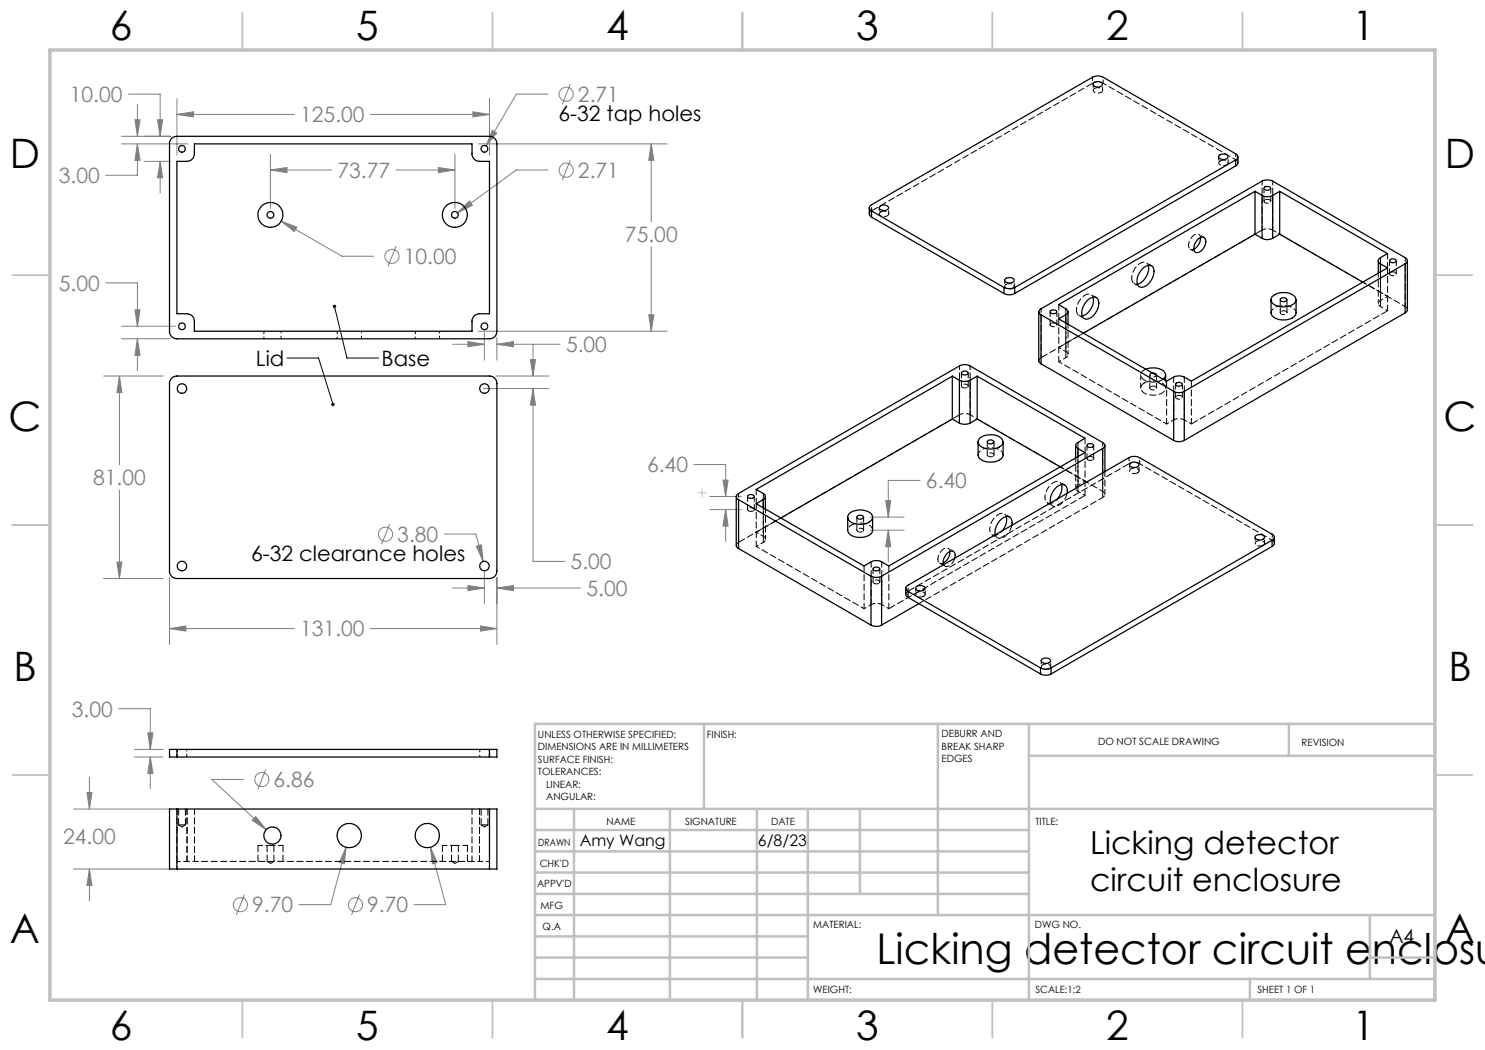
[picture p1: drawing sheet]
<svg xmlns="http://www.w3.org/2000/svg" width="297mm" height="210mm" viewBox="0 0 297 210" stroke-linecap="round" stroke-linejoin="round" font-family="sans-serif">
<g fill="none" stroke="#808080" stroke-width=".2">
<path d="M25.7 18.8h6.3v8.5M35.4 19.7v11.3M97.9 19.7v11.3M109.6 18.8h-6.3l-6.1 10.4M114.1 16.8l-1.7 4.1M24.3 28.8h13.3M24.3 27.3h9.8M27 23.9h1l-.5 3.4zM27.5 28.8l.5 3.3h-1zM27.5 20.9v6.4M27.5 28.8v6.3h-6.4M28.9 32.3h5.2"/>
<path d="M31.5 23.9h1l-.5 3.4zM32 32.3l.5 3.3h-1zM32 32.3v6.3M35.4 22.9l3.3-.5v1zM35.4 22.9h23.4M54.1 34l3.3-.5v1zM54.1 34h12.2M54.1 30.8v10.9M74.1 22.9h23.8M79.2 34h11.8M87.7 33.5l3.3 .5-3.3 .5zM91 30.8v10.9"/>
<path d="M94.6 22.4l3.3 .5-3.3 .5zM95.7 28.8h37.7M98.5 26.1l.8 .5-2.1 2.6zM109.6 34h-6.3l-11.8 8.6M114.1 32l-1.7 4M130.2 28.8l.6 3.3h-1zM130.2 28.8v15.5M21.1 56.6h6.4v8.7M56.2 44.2l3.2 1.2-.6 .9zM56.2 44.2l12.2 7.1h6.4M79.2 49.2l-1.6 4.1M93.9 40.2l.6 .9-3 1.5z"/>
<path d="M130.2 49.4v16.8M20.7 75.2h11.9M23.9 75.2l.5 3.3h-1zM23.9 75.2v17.7M24.3 65.3h10.8M24.3 67.8h9.8M27 62h1l-.5 3.3zM27.5 67.8l.5 3.3h-1zM27.5 67.8v6.3M90.5 68.9h6.4M93.6 68.3l3.3 .6-3.3 .4zM95.7 66.2h37.7"/>
<path d="M96.7 77.7h13.1M96.9 66.5v5.5M99.2 75.2h10.6M99.4 68.9l3.3-.6v1zM99.4 67.5v4.5M99.4 68.9h12.6M106.1 71.9h1l-.5 3.3zM106.6 77.7l.5 3.3h-1zM106.6 77.7v34.6h6.4M106.6 68.9v6.3M129.8 63h1l-.6 3.2zM23.9 98v17.7"/>
<path d="M138.8 92.9h6.3v6.4M142 99.3h6.2M144.6 96h1l-.5 3.3zM184 96.1h-6.3v7.3M20.7 115.7h11.9M23.4 112.4h1l-.5 3.3zM33.9 115.5v13.4M77.9 104.8l-1.6 4.1M88.8 106.8h6.4l1.4 5.5M90.5 117.6h6.4M93.6 117.1l3.3 .5-3.3 .5zM95.3 109.2l1-.2 .3 3.3z"/>
<path d="M96.9 114.5v6.3M99.4 117.6l3.3-.5v1zM99.4 115.5v13.4M99.4 117.6h16.7M142 101.9h6.2M145.1 101.9v6.4M145.1 101.9l.5 3.3h-1zM174 106h6.8M174 103.4h6.8M177.1 100.1h1.1l-.5 3.3zM177.7 106l.5 3.4h-1.1zM177.7 106v6.4"/>
<path d="M33.9 125.7l3.3-.5v1zM33.9 125.7h24.9M74.1 125.7h25.3M96.1 125.2l3.3 .5-3.3 .5zM17.4 158.5h1l-.5 3.3zM17.9 155.5v6.3M23.7 141.7h6.4v8.2M26.9 151.4h5.7M26.9 149.9h5.7M29.6 146.6h1l-.5 3.3zM30.1 151.4l.5 3.3h-1zM30.1 151.4v6.4"/>
<path d="M48.7 155.9h-6.3l10.8 10M53.2 153.9l-1.6 4M14.7 161.8h19.4M14.7 173.8h19.4M17.9 173.8l.5 3.3h-1zM17.9 173.8v6.4M48.9 178.9l-1.6 4.1M51.2 163.3l2 2.6-2.8-1.8zM69.2 169.5l-.3 3.3-1-.3zM69.2 169.5l-3.1 11.4h-6.3M71.9 178.9l-1.6 4.1M86.1 169.5l1.4 3-1 .3z"/>
<path d="M86.1 169.5l3 11.4h-6.3"/>
<circle cx="113.2" cy="18.8" r="1.41"/>
<circle cx="113.2" cy="34.1" r="1.41"/>
<circle cx="78.4" cy="51.3" r="1.41"/>
<circle cx="77.1" cy="106.8" r="1.42"/>
<circle cx="52.4" cy="155.9" r="1.4"/>
<circle cx="48.1" cy="180.9" r="1.41"/>
<circle cx="71.1" cy="180.9" r="1.4"/>
</g>
<path d="M57.4 71.6h6.3l2.9 9.3M66.9 61.3l2.5 10.3h6.3" fill="none" stroke="#000" stroke-width=".2"/>
<path d="M139.6 98.6h1.6M140.4 99.4v-1.7" fill="none" stroke="#c0c0c0" stroke-width=".2" stroke-dasharray="15.2 1.3 1.3 1.3"/>
<g fill="none" stroke="#c0c0c0" stroke-width=".35">
<path d="M48.5 2.5v7.5M98.5 2.5v7.5M148.5 2.5v7.5M198.5 2.5v7.5M248.5 2.5v7.5M2.5 55h7.5M287 55h7.5M2.5 105h7.5M287 105h7.5M2.5 155h7.5M287 155h7.5M48.5 200v7.5"/>
<path d="M98.5 200v7.5M148.5 200v7.5M198.5 200v7.5M248.5 200v7.5"/>
</g>
<g fill="none" stroke="#c0c0c0" stroke-width=".5">
<path d="M140.8 144.8v17M187.6 144.8v38.2M205.8 144.8v55.2M205.8 151.2h81.2M257.8 144.8v6.4M287 144.8h-180v55.2M107 161.8h180M107 178.8h98.8M107 174.5h98.8M107 170.3h98.8M107 166h98.8M114.8 161.8v38.2"/>
<path d="M134 161.8v38.2M151.4 161.8v38.2M161.6 161.8v38.2M172 161.8v17M107 195.8h180M107 191.5h54.6M107 187.3h54.6M107 183h180M250 195.8v4.2M274 191.5h13M274 183v12.8"/>
</g>
<path d="M10 10h277v190h-277z" fill="none" stroke="#c0c0c0" stroke-width=".7"/>
<path d="M66.3 80.7a.34 .34 0 0 0 0 .4 .34 .34 0 0 0 .4 .1l-.1-.3 .1 .3a.34 .34 0 0 0 .2-.5 .34 .34 0 0 0-.6 0zM66.6 61a.33 .33 0 0 0 .1 .6 .33 .33 0 0 0 .5-.2 .33 .33 0 0 0-.4-.4l.1 .3-.1-.3z" fill="#000"/>
<path d="M30.1 151.4l.5 3.3h-1zM29.6 146.6h1l-.5 3.3zM69.2 169.5l-1.3 3 1 .3zM86.1 169.5l.4 3.3 1-.3zM51.2 163.3l-.8 .8 2.8 1.8zM17.4 158.5h1l-.5 3.3zM17.9 173.8l.5 3.3h-1zM35.4 22.9l3.3-.5v1zM94.6 22.4l3.3 .5-3.3 .5zM33.9 125.7l3.3-.5v1zM96.1 125.2l3.3 .5-3.3 .5zM93.6 68.3l3.3 .6-3.3 .4zM99.4 68.9l3.3-.6v1zM95.3 109.2l1.3 3.1-.3-3.3zM93.6 117.1l3.3 .5-3.3 .5zM99.4 117.6l3.3-.5v1zM106.6 77.7l.5 3.3h-1zM106.1 71.9h1l-.5 3.3zM27 62h1l-.5 3.3zM27.5 67.8l.5 3.3h-1zM98.5 26.1l-1.3 3.1 2.1-2.6zM93.9 40.2l-2.4 2.4 3-1.5zM23.9 75.2l.5 3.3h-1zM23.4 112.4h1l-.5 3.3zM56.2 44.2l2.6 2.1 .6-.9zM54.1 34l3.3-.5v1zM87.7 33.5l3.3 .5-3.3 .5zM27.5 28.8l.5 3.3h-1zM27 23.9h1l-.5 3.4zM31.5 23.9h1l-.5 3.4zM32 32.3l.5 3.3h-1zM130.2 28.8l.6 3.3h-1zM129.8 63h1l-.6 3.2zM177.7 106l.5 3.4h-1.1zM177.1 100.1h1.1l-.5 3.3zM144.6 96h1l-.5 3.3zM145.1 101.9l.5 3.3h-1z" fill="#808080"/>
<g fill="none" stroke="#000" stroke-width=".25">
<path d="M218.7 16.6l.4-.2 .7-.1a.56 .56 0 0 1 .6 .8 1.14 1.14 0 0 1-1.8-.3zM34.3 27.7l.5-.3 .6-.1h62.5a1.45 1.45 0 0 1 1.5 1.5v37.4a1.45 1.45 0 0 1-1.5 1.6h-62.5a1.45 1.45 0 0 1-1.5-1.6v-37.7zM35.4 32.3h2a1.51 1.51 0 0 0 1.5-1.5v-2h55.5v2a1.51 1.51 0 0 0 1.5 1.5h2v30.5h-2a1.51 1.51 0 0 0-1.5 1.5v1.9h-55.5v-1.9a1.51 1.51 0 0 0-1.5-1.5h-2zM243.8 31.1a1.09 1.09 0 0 1 1.8 .3 1.1 1.1 0 0 1-1.9-.1zM247.1 32a.64 .64 0 0 0 .5-.6 .64 .64 0 0 0-.5-.6l-26.5-15.4a2.39 2.39 0 0 0-2.1 0l-44.2 25.5a.64 .64 0 0 0-.5 .7 .64 .64 0 0 0 .5 .6M247.1 32l-44.1 25.5M247.1 32v1.2M247.1 33.2l-44.1 25.5M247.6 31.4l-.1 1.4-.4 .4M251 38.3l-39.3 22.6 1.4 .9a.62 .62 0 0 1 .5 .6 .62 .62 0 0 1-.5 .6M251 38.3l1.4 .8M251 38.3v8.5"/>
<path d="M252.4 39.1a2.13 2.13 0 0 0 2.1 0M252.4 39.1v8.6M252.8 37.5l.7-.2 .4 .1 .2 .3a.77 .77 0 0 1-1.3 0zM254.5 39.1v8.6M255.9 38.3l21.6 12.4-1.4 .8a.66 .66 0 0 0-.4 .6 .66 .66 0 0 0 .4 .7M255.9 38.3l-1.4 .8M255.9 38.3v8.5M173.8 41.5l.1 1.5 .4 .4M174.3 42.2l26.5 15.3M174.3 42.2v1.2M174.3 43.4l26.5 15.3M175.9 41.3a1.09 1.09 0 0 1 1.8 .3 1.11 1.11 0 0 1-1.9-.1z"/>
<path d="M200.8 58.7a2.19 2.19 0 0 0 2.2 0M200.8 57.5a2.47 2.47 0 0 0 2.2 0M200.8 57.5v1.2M201 55.8l.8-.3a.66 .66 0 0 1 .7 .1 .66 .66 0 0 1 .2 .7 1.14 1.14 0 0 1-1.8-.3zM203 57.5v1.2M218.6 59.4a3.4 3.4 0 0 1-2.2 3.8M228.5 53.8a1.36 1.36 0 0 1 2.1-.3 3.3 3.3 0 0 1-2.1 4 1.05 1.05 0 0 1-1.1-1.5l.2-.9zM229.7 53a3.4 3.4 0 0 1-2.2 3.8M239.6 47.8a.86 .86 0 0 1 1.2-.3 .86 .86 0 0 1 .3 1.2 1.91 1.91 0 0 1-2 1.8 1.95 1.95 0 0 1 .5-2.7zM240.1 47.5a2.67 2.67 0 0 1-1.3 2.3M251 46.8l-34.3 19.8M251 46.8l1.4 .9"/>
<path d="M252.4 47.7a2.13 2.13 0 0 0 2.1 0M254.2 60v2.6a2.33 2.33 0 0 0 2.8 1.4l.6-.1a1.78 1.78 0 0 0 1.6-1.3v-2.6M254.6 59.2a3.6 3.6 0 0 1 4.4 .2 1.14 1.14 0 0 1-.7 1.7 3.4 3.4 0 0 1-4-.7 .89 .89 0 0 1 .3-1.2zM255.9 46.8l-1.4 .9M255.9 46.8l16.7 9.6M256.1 59.8a.68 .68 0 0 1 .7-.3 .68 .68 0 0 1 .5 .6 .68 .68 0 0 1-.7 .3 .68 .68 0 0 1-.5-.6zM275.7 52.2v2.5M276.1 52.8l1.4 .8-39.2 22.6-1.4-.8a2.39 2.39 0 0 0-2.2 0l-1.4 .8-21.6-12.4 1.4-.8M276.1 52.8v1.6M278 52a.68 .68 0 0 1 .7-.3 .68 .68 0 0 1 .5 .6l-.4 .2h-.5l-.3-.2zM281 52.8a.64 .64 0 0 0 .5-.7 .64 .64 0 0 0-.5-.6l-26.5-15.3a2.39 2.39 0 0 0-2.1 0l-44.2 25.6a.62 .62 0 0 0-.4 .6 .62 .62 0 0 0 .4 .6M281 52.8l-44.1 25.5"/>
<path d="M281 52.8v9.8M281.5 52.2v9.7l-.1 .4-.4 .3M34.5 75.5l.9-.3h62.5a1.51 1.51 0 0 1 1.5 1.5v37.5a1.45 1.45 0 0 1-1.5 1.5h-62.5a1.45 1.45 0 0 1-1.5-1.5v-37.8zM190.5 75.2l-39.3 22.7 1.4 .8a.66 .66 0 0 1 .5 .6 .66 .66 0 0 1-.5 .6M190.5 75.2l1.4 .9M190.5 75.2v8.6M191.9 76.1a2.47 2.47 0 0 0 2.1 0M191.9 76.1v8.5M192.5 74.3l.4-.1a.61 .61 0 0 1 .7 .4 .8 .8 0 0 1-1.3 0zM194 76.1v8.5M195.4 75.2l21.6 12.5-1.4 .8a.62 .62 0 0 0-.5 .6 .62 .62 0 0 0 .5 .6M195.4 75.2l-1.4 .9"/>
<path d="M195.4 75.2v8.6M207.8 62.4v9.8l.4 .6M208.2 63l26.5 15.3M208.2 63v9.8M208.2 72.8l26.5 15.3M210 62.2l.7-.2a.48 .48 0 0 1 .6 .5l-.6 .3a.48 .48 0 0 1-.7-.6zM213.1 63v1.6M213.6 62.4v2.5M217.4 60.1l.4-.3a1.12 1.12 0 0 1 1.8 .1 3.3 3.3 0 0 1-2.2 3.9 1.08 1.08 0 0 1-1-1.4 3.6 3.6 0 0 1 1-2.3zM229.2 73.8a3.7 3.7 0 0 1 3.7 .6 .95 .95 0 0 1-.2 1.4M230.5 74.6l.6 .1 .2 .4M233.1 75v1.1"/>
<path d="M234.7 78.3a2.39 2.39 0 0 0 2.2 0M234.7 78.3v9.8M235.2 76.7l.6-.2 .5 .1 .2 .3a.8 .8 0 0 1-1.4 0zM236.9 78.3v9.8M281 62.6l-44.1 25.5M147.2 99.3v9.8l.2 .3 .3 .3M147.7 99.9l26.5 15.3M147.7 99.9v9.8M149.5 99.2l.7-.3 .4 .1 .2 .3a.77 .77 0 0 1-1.3 0zM152.6 99.9v1.7M153.1 99.3v2.5M190.5 83.8l-34.3 19.8"/>
<path d="M190.5 83.8l1.4 .8M191.9 84.6a2.47 2.47 0 0 0 2.1 0M195.4 83.8l-1.4 .8M195.4 83.8l16.7 9.6M195.6 88.4v2.6a2.33 2.33 0 0 0 2.8 1.4l.6-.1a1.78 1.78 0 0 0 1.6-1.3v-2.6M195.9 87.7a3.5 3.5 0 0 1 4.6 .2 1.23 1.23 0 0 1-1 1.7 3.2 3.2 0 0 1-3.8-1l-.1-.3zM197.5 88.2l.6-.2 .6 .2a.65 .65 0 0 1-.6 .6 .65 .65 0 0 1-.7-.4zM212.3 96.9l.1 .8a3.4 3.4 0 0 1-.9 2.1M213.4 98.7a1.19 1.19 0 0 0-.3-1.6 1.19 1.19 0 0 0-1.6 .2 3.7 3.7 0 0 0-1.4 3.3M215.1 89.1v2.5M215.6 89.7l1.4 .8-39.2 22.7-1.5-.8a2.13 2.13 0 0 0-2.1 0l-1.4 .8-21.6-12.5 1.4-.8M215.6 89.7v1.7"/>
<path d="M217.4 89l.7-.3a.48 .48 0 0 1 .6 .5l-.6 .3a.48 .48 0 0 1-.7-.5zM220.5 89.7a.62 .62 0 0 0 .5-.6 .62 .62 0 0 0-.5-.6l-26.5-15.3a2.19 2.19 0 0 0-2.1 0l-44.2 25.5a.64 .64 0 0 0-.5 .6 .64 .64 0 0 0 .5 .6M220.5 89.7l-44.2 25.5M220.5 89.7v4.9M221 89.1v5.2M226.2 92.6l.9-.2a.61 .61 0 0 1 .7 .6 1.07 1.07 0 0 1-1.9-.1zM234.7 88.1a2.39 2.39 0 0 0 2.2 0M147.7 109.7l26.5 15.3M169.5 103.4v2.6a2.11 2.11 0 0 0 2.6 1.5l1-.2a1.46 1.46 0 0 0 1.4-1.3v-2.6M169.8 102.8a3.4 3.4 0 0 1 4.6 .2 1.25 1.25 0 0 1-1 1.7 3.6 3.6 0 0 1-3.7-.7 .96 .96 0 0 1 .1-1.2zM171.4 103.3l.6-.3a.61 .61 0 0 1 .7 .4 .8 .8 0 0 1-1.4 0zM174.2 115.2a2.39 2.39 0 0 0 2.1 0"/>
<path d="M174.2 115.2v9.8M174.7 113.7l.6-.3a.61 .61 0 0 1 .7 .4 .8 .8 0 0 1-1.4 0zM176.3 115.2v9.8M181.2 117.6v1.5l.4 .4M181.6 118.3l26.5 15.3M181.6 118.3v1.2M181.6 119.5l26.5 15.3M183.2 117.4a1.12 1.12 0 0 1 1.8 .3 1.11 1.11 0 0 1-1.9-.1zM190 110.3a2.67 2.67 0 0 1-1.4 2.3M191 111.6a.9 .9 0 0 0-.2-1.2 .9 .9 0 0 0-1.3 .2l-.5 .7a2.02 2.02 0 0 0-.3 1.7M201.3 103.3v.4a3.4 3.4 0 0 1-.9 2.4M202.4 105a1.16 1.16 0 0 0-.2-1.3 1.16 1.16 0 0 0-1.4-.2 3.6 3.6 0 0 0-1.8 3.5"/>
<path d="M251.1 107.2a1.14 1.14 0 0 1 1.8 .3 1.09 1.09 0 0 1-1.9-.1zM254.4 108a.62 .62 0 0 0 .5-.6 .62 .62 0 0 0-.5-.6l-26.5-15.3a2.47 2.47 0 0 0-2.1 0l-44.2 25.5a.64 .64 0 0 0-.4 .7 .64 .64 0 0 0 .4 .6M254.4 108l-44.2 25.6M254.4 108v1.3M254.4 109.3l-44.2 25.5M254.9 107.4l-.1 1.5-.4 .4M174.2 125a2.39 2.39 0 0 0 2.1 0M183.8 120.7l-7.5 4.3M208.1 133.6a2.39 2.39 0 0 0 2.1 0M208.1 134.8a2.39 2.39 0 0 0 2.1 0M208.1 133.6v1.2M208.3 131.9a1.11 1.11 0 0 1 1.8 .3 1.06 1.06 0 0 1-1.9-.1z"/>
<path d="M210.2 133.6v1.2M35.4 149.9h-1.5v1.5h1.5M35.4 149.9v1.5M35.4 149.9h62.5M35.4 151.4h62.5M97.9 149.9h1.5v1.5h-1.5M97.9 149.9v1.5M35.4 161.8h-1.5v12h1.5M35.4 161.8v12M35.4 161.8h62.5M35.4 173.8h62.5M97.9 161.8h1.5v12h-1.5"/>
<path d="M97.9 161.8v12"/>
<circle cx="36.4" cy="29.8" r=".68"/>
<circle cx="96.9" cy="29.8" r=".68"/>
<circle cx="54.1" cy="43" r="2.49"/>
<circle cx="54.1" cy="43" r=".69"/>
<circle cx="91" cy="43" r="2.5"/>
<circle cx="91" cy="43" r=".68"/>
<circle cx="36.4" cy="77.7" r=".95"/>
<circle cx="36.4" cy="65.3" r=".67"/>
<circle cx="96.9" cy="77.7" r=".95"/>
<circle cx="96.9" cy="65.3" r=".67"/>
<circle cx="36.4" cy="113.2" r=".95"/>
<circle cx="96.9" cy="113.2" r=".95"/>
<circle cx="54.5" cy="167.1" r="1.72"/>
<circle cx="69.9" cy="167.1" r="2.43"/>
<circle cx="85.5" cy="167.1" r="2.42"/>
</g>
<g fill="none" stroke="#000" stroke-width=".2" stroke-dasharray="1.3 .6" stroke-dashoffset=".8">
<path d="M238.8 49.8a.72 .72 0 0 1-.8 0 .72 .72 0 0 1-.3-.7M277.5 59.3l-1.4 .8M52.8 66.2v1.5M56.2 67.7v-1.5M67.4 66.2v1.5M72.3 67.7v-1.5M83.1 66.2v1.5M87.9 67.7v-1.5M211.8 72.3l1.4-.8M211.8 69.5l1.4 .8M213.2 70.3a.65 .65 0 0 1 .4 .6 .65 .65 0 0 1-.4 .6M276.1 61.3a.65 .65 0 0 1-.4-.6 .65 .65 0 0 1 .4-.6"/>
<path d="M277.5 62.1l-1.4-.8M215.6 98.3a.65 .65 0 0 1-.4-.6 .65 .65 0 0 1 .4-.7M217 96.2l-1.4 .8M217 99.1l-1.4-.8M220.5 98.3a.65 .65 0 0 1 .5 .6 .65 .65 0 0 1-.5 .6M233.3 84.8l1.4-.8M238.3 84.8l-1.4-.8M151.2 109.3l1.5-.8M151.2 106.4l1.5 .9M152.7 107.3a.65 .65 0 0 1 .4 .6 .65 .65 0 0 1-.4 .6M188.6 112.6a.72 .72 0 0 1-.7 0 .72 .72 0 0 1-.3-.8M172.8 121.7l1.4-.8"/>
<path d="M177.8 121.7l-1.4-.8M35.4 151.4v-1.5M35.5 149.9v1.5M37.4 151.4v-1.5M96 149.9v1.5M97.9 151.4v-1.5M97.9 149.9v1.5M35.4 173.8v-1.5M37.4 172.3h1.5M94.4 172.3h1.5M97.9 172.3v1.5"/>
</g>
<path d="M228.9 76.6a3.6 3.6 0 0 1 4 .4 1.11 1.11 0 0 1-.7 1.7 3.5 3.5 0 0 1-3.9-.7 1.05 1.05 0 0 1 .6-1.4M220.5 99.5v-4.9M35.4 161.8v10.5M37.4 161.8v10.5M37.4 172.3v-10.5M38.9 161.8v10.5M94.4 161.8v10.5M95.9 172.3v-10.5M95.9 161.8v10.5M97.9 161.8v10.5" fill="none" stroke="#000" stroke-width=".2" stroke-dasharray="1.3 .6" stroke-dashoffset=".1"/>
<g fill="none" stroke="#000" stroke-width=".2" stroke-dasharray="1.3 .6" stroke-dashoffset=".5">
<path d="M218.5 16.6a2.34 2.34 0 0 1 2.1 0M252.4 36.2v9.8M237.7 49.1a2.32 2.32 0 0 1 1.8-2.3 .7 .7 0 0 1 .6 .7M252.4 46a2.34 2.34 0 0 1 2.1 0M254.5 46v-9.8M275.7 54.6v6.1M281.1 51.5v9.8M191.9 73.2v9.8M208.2 71.5v-9.8M213.6 70.9v-6.1M191.9 83a2.34 2.34 0 0 1 2.1 0M194 83v-9.8"/>
<path d="M215.2 91.6v6.1M220.5 88.5v9.8M225.8 92.7a2.34 2.34 0 0 1 2.1 0M234.7 84a2.34 2.34 0 0 1 2.2 0M147.7 108.5v-9.8M153.1 107.9v-6.1M187.6 111.8a2.32 2.32 0 0 1 1.8-2.2 .7 .7 0 0 1 .6 .7M174.2 120.9a2.34 2.34 0 0 1 2.2 0M38.9 172.3h55.5"/>
</g>
<g fill="none" stroke="#000" stroke-width=".2" stroke-dasharray="1.3 .6" stroke-dashoffset=".3">
<path d="M252.8 37.6v2.7M254.2 40.3v-2.7M256 59.9v2.6M277.9 52.1v2.7M279.3 54.8v-2.7M192.3 74.6v2.6M193.6 77.2v-2.6M210 62.3v2.7M211.4 65v-2.7M228.1 75v2.6M230 75v2.6M231.3 77.6v-2.6"/>
<path d="M235.1 76.8v2.6M236.5 79.4v-2.6M257.4 62.5v-2.6M259.2 62.5a2.18 2.18 0 0 0-2.5-1.4 2.09 2.09 0 0 0-2.5 1.4M149.5 99.3v2.6M195.6 91a2.09 2.09 0 0 1 2.5-1.5 2.18 2.18 0 0 1 2.5 1.5M197.5 88.4v2.6M198.8 91v-2.6M217.4 89.1v2.6M218.7 91.7v-2.6M150.9 101.9v-2.6M171.4 103.4v2.6"/>
<path d="M172.7 106v-2.6M174.6 113.8v2.6M176 116.4v-2.6M35.7 165h.7M36.4 165h.7M51.6 169.1h2.5M54.1 169.1h2.5M91 169.1h-2.5M93.5 169.1h-2.5M96.2 165h.7M96.9 165h.7"/>
</g>
<g fill="none" stroke="#000" stroke-width=".2" stroke-dasharray="1.3 .6" stroke-dashoffset=".6">
<path d="M218.5 15.4v1.2M218.6 16.8v1.3M220.5 18.1v-1.3M220.6 16.6v-1.2M243.7 31.3v1.3M245.6 32.6v-1.3M247.2 30.7v1.3M247.2 32l-26.6-15.4M174.3 42.2v-1.3M175.8 41.5v1.3M177.7 42.8v-1.3M200.9 56v1.3"/>
<path d="M202.8 57.3v-1.3M219.3 59.5l-1.1-.6M226.8 56.7l1.1 .6M230.3 53.1l-1-.6M238.1 49.8l1 .6M240.8 47.5l-1-.6M277.5 59.3l-4.9-2.9M215.8 63.1l1.1 .6M216.7 66.6l-4.9 2.9M230.2 74.7l-.2 .3a.81 .81 0 0 0 1.3 .1M281.1 61.3l-26.6-15.3M194 83l26.5 15.3"/>
<path d="M212.1 93.4l4.9 2.8M213 97l-1.1-.6M225.8 91.5v1.2M225.9 92.9v1.3M227.8 94.2v-1.3M227.9 92.7l26.5 15.3M227.9 92.7v-1.2M233.3 84.8l-21.5-12.5M151.2 106.4l5-2.8M151.2 109.3l21.6 12.4M181.6 118.2v-1.2M183.1 117.6v1.3"/>
<path d="M185 118.9v-1.3M187.9 112.6l1.1 .6M190.7 110.3l-1.1-.6M198.4 107l1.1 .6M201.9 103.4l-1-.6M209.5 100.6l1 .6M251 107.4v1.3M252.9 108.7v-1.3M254.4 106.8v1.2M208.2 132.1v1.3M210.1 133.4v-1.3M35.4 172.3h2"/>
<path d="M97.9 172.3h-2"/>
</g>
<g fill="none" stroke="#000" stroke-width=".2" stroke-dasharray="1.3 .6">
<path d="M276.1 54.4v6.9M213.2 71.5v-6.9M228.9 74l.3-.2M230.5 74.6l-.3 .1M215.6 91.3v7M152.7 108.5v-7M174.5 106a2.36 2.36 0 0 0-2.8-1.4l-1.4 .4M188.7 112.9a.83 .83 0 0 0 1.5 0l.5-.7 .3-.6M199.1 107v.1a1.04 1.04 0 0 0 1.7 .3l1-1.1 .6-1.3M210.1 100.6v.1a1.04 1.04 0 0 0 1.8 .3l1-1 .5-1.3M35.7 161.8v3.2M37.1 165v-3.2"/>
<path d="M51.6 169.1v3.2M53.4 169.1v3.2M54.8 172.3v-3.2M56.6 172.3v-3.2M88.5 169.1v3.2M90.3 169.1v3.2M91.7 172.3v-3.2M93.5 172.3v-3.2M96.2 161.8v3.2M97.6 165v-3.2"/>
</g>
<g fill="none" stroke="#000" stroke-width=".2" stroke-dasharray="1.3 .6" stroke-dashoffset=".4">
<path d="M247.2 32l.3 .2 .1 .4M173.9 42.8l.1-.4 .3-.2M207.8 72.1l.1-.3 .3-.3M281.1 61.3l.3 .3 .1 .3M147.3 109.1l.1-.3 .3-.3M181.2 118.9l.1-.4 .3-.3M254.4 108l.4 .3 .1 .4M183.8 120.7l36.7-21.2M35.7 165l.7 .4M36.4 165.4l.7-.4M53.4 172.3l.7 .4M54.1 172.7l.7-.4"/>
<path d="M90.3 172.3l.7 .4M91 172.7l.7-.4M96.2 165l.7 .4M96.9 165.4l.7-.4"/>
</g>
<g fill="none" stroke="#000" stroke-width=".2" stroke-dasharray="1.3 .6" stroke-dashoffset=".2">
<path d="M218.9 17.7l-.3 .3a1.08 1.08 0 0 0 1.9 .1 1.04 1.04 0 0 0-1.6-.4M244 32.2l-.3 .3a1.08 1.08 0 0 0 1.9 .1 1.04 1.04 0 0 0-1.6-.4M176.1 42.4l-.3 .3a1.08 1.08 0 0 0 1.9 .1 1.04 1.04 0 0 0-1.6-.4M201.2 56.9l-.2 .3a1.08 1.08 0 0 0 1.8 .1 1.04 1.04 0 0 0-1.6-.4M277.5 53.6v8.5M277.5 50.7v2.9M211.8 63.8v8.5M211.8 60.9v2.9M213.2 61.7v8.6M232.7 75.8a3.5 3.5 0 0 1-4.4-.4 1.05 1.05 0 0 1 .6-1.4M233.3 76.2v8.6M234.7 75.4v8.6"/>
<path d="M238.3 76.2v8.6M276.1 60.1v-8.6M151.2 97.9v2.8M152.7 98.7v8.6M215.6 97v-8.5M217 90.5v8.6M217 87.7v2.8M221 98.9v-4.6M227.5 94.6l.3-.4a1.08 1.08 0 0 0-1.9-.1 1.04 1.04 0 0 0 1.6 .5M236.9 84v-8.6M151.2 100.7v8.6M172.8 113.2v8.5"/>
<path d="M174.2 112.4v8.5M177.8 113.2v8.5M184.8 119.2l.2-.3a1.08 1.08 0 0 0-1.9-.1 1.04 1.04 0 0 0 1.7 .4M252.6 109l.3-.3a1.08 1.08 0 0 0-1.9-.1 1.04 1.04 0 0 0 1.6 .4M176.4 120.9v-8.5M209.9 133.7l.2-.3a1.08 1.08 0 0 0-1.9-.1 1.04 1.04 0 0 0 1.7 .4"/>
</g>
<g fill="none" stroke="#000" stroke-width=".2" stroke-dasharray="1.3 .6" stroke-dashoffset="-.1">
<path d="M218.5 16.6l-44.2 25.6M253 40l-.2 .3a.78 .78 0 0 0 1.4 0l-.5-.4-.7 .1M252.4 46l-44.2 25.5M278.1 54.5l-.2 .3a.78 .78 0 0 0 1.4 0l-.5-.4-.7 .1M193.4 77.5l.2-.3a.78 .78 0 0 0-1.3 0l.4 .4 .7-.1M210.2 64.7l-.2 .3a.78 .78 0 0 0 1.4 0l-.4-.4-.8 .1M230.2 77.3l-.2 .3a.78 .78 0 0 0 1.3 0l-.4-.4-.7 .1M235.3 79.2l-.2 .2a.78 .78 0 0 0 1.4 0l-.4-.3-.8 .1M256.2 62.3l-.2 .2a.78 .78 0 0 0 1.4 0l-.4-.3-.8 .1M277.5 62.1l-39.2 22.7M198.6 91.3l.2-.3a.78 .78 0 0 0-1.3 0l.4 .3h.7M218.5 92l.2-.3a.78 .78 0 0 0-1.3 0l.4 .4 .7-.1"/>
<path d="M147.7 108.5l44.2-25.5M150.7 102.2l.2-.3a.78 .78 0 0 0-1.4 0l.4 .4 .8-.1M172.5 106.3l.2-.3a.78 .78 0 0 0-1.3 0l.4 .4 .7-.1M175.8 116.7l.2-.3a.78 .78 0 0 0-1.4 0l.4 .4 .8-.1M181.6 118.2l44.2-25.5M177.8 121.7l39.2-22.6"/>
</g>
<path d="M226.3 55.6a3.5 3.5 0 0 1 2.4-3.2 .88 .88 0 0 1 1 .6M215.3 62a3.5 3.5 0 0 1 2.3-3.2 .88 .88 0 0 1 1 .6M233.1 77.6v-1.5M209 99.5a3.5 3.5 0 0 1 2.3-3.2 .88 .88 0 0 1 1 .6M211.5 99.8l-.2 .2a1.35 1.35 0 0 1-2.2 .2l-.1-.7M170.3 105a1.23 1.23 0 0 0-.8 1M197.9 105.9a3.5 3.5 0 0 1 2.4-3.2 .88 .88 0 0 1 1 .6M200.5 106.1l-.2 .2a1.35 1.35 0 0 1-2.2 .3l-.2-.7" fill="none" stroke="#000" stroke-width=".2" stroke-dasharray="1.3 .6" stroke-dashoffset=".7"/>
<path d="M227.5 56.8a1 1 0 0 1-1.2-1.2M216.4 63.2a1 1 0 0 1-1.1-1.2" fill="none" stroke="#000" stroke-width=".2" stroke-dasharray="1.3 .6" stroke-dashoffset="1"/>
<text font-size="8.5" x="175.3" y="192.7">Licking detector circuit enclosu</text>
<g font-size="8.1">
<text x="22" y="8">6</text>
<text x="71.2" y="8">5</text>
<text x="121.2" y="8">4</text>
<text x="171.3" y="8">3</text>
<text x="221.3" y="8">2</text>
<text x="270.5" y="8">1</text>
<text x="2" y="33.6">D</text>
<text x="289" y="33.6">D</text>
<text x="1.7" y="86.1">C</text>
<text x="288.7" y="86.1">C</text>
<text x="2.7" y="136.1">B</text>
<text x="289.7" y="136.1">B</text>
<text x="2" y="188.6">A</text>
<text x="289" y="188.6">A</text>
<text x="22" y="208">6</text>
<text x="71.2" y="208">5</text>
<text x="121.2" y="208">4</text>
<text x="171.3" y="208">3</text>
<text x="221.3" y="208">2</text>
<text x="270.5" y="208">1</text>
</g>
<g font-size="6.3">
<text x="218" y="170.8">Licking detector</text>
<text x="218" y="178.2">circuit enclosure</text>
</g>
<g font-size="4.2" fill="#808080">
<text x="14" y="20.4">10.00</text>
<text x="115.6" y="20.4">2.71</text>
<text x="60" y="24.5">125.00</text>
<text x="67.5" y="35.6">73.77</text>
<text x="115.6" y="35.6">2.71</text>
<text x="11.8" y="36.6">3.00</text>
<text x="80.7" y="52.8">10.00</text>
<text x="125" y="48.5">75.00</text>
<text x="11.8" y="58.1">5.00</text>
<text x="113.2" y="70.4">5.00</text>
<text x="129.4" y="94.5">6.40</text>
<text x="18.6" y="97.1">81.00</text>
<text x="185.2" y="97.7">6.40</text>
<text x="79.5" y="108.4">3.80</text>
<text x="114.1" y="113.9">5.00</text>
<text x="117.3" y="119.2">5.00</text>
<text x="60" y="127.3">131.00</text>
<text x="14.4" y="143.3">3.00</text>
<text x="54.7" y="157.4">6.86</text>
<text x="12.6" y="168.9">24.00</text>
<text x="50.4" y="182.5">9.70</text>
<text x="73.4" y="182.5">9.70</text>
</g>
<g font-size="4.2">
<text x="111.7" y="24.2">6-32 tap holes</text>
<text x="51.2" y="73.2">Lid</text>
<text x="76.3" y="73.2">Base</text>
<text x="50.2" y="112.3">6-32 clearance holes</text>
</g>
<text font-size="3.9" x="277.9" y="188.5">A4</text>
<g font-size="3.2">
<text x="115.9" y="169.2">Amy Wang</text>
<text x="151.6" y="169.2">6/8/23</text>
</g>
<g font-size="2">
<text x="107.6" y="147.6">UNLESS OTHERWISE SPECIFIED:</text>
<text x="141.4" y="147.6">FINISH:</text>
<text x="188.3" y="147.5">DEBURR AND</text>
<text x="188.3" y="150">BREAK SHARP</text>
<text x="219.6" y="149">DO NOT SCALE DRAWING</text>
<text x="260.3" y="149.2">REVISION</text>
<text x="107.6" y="150.1">DIMENSIONS ARE IN MILLIMETERS</text>
<text x="107.6" y="152.6">SURFACE FINISH:</text>
<text x="107.6" y="155.1">TOLERANCES:</text>
<text x="188.3" y="152.5">EDGES</text>
<text x="109.2" y="157.6">LINEAR:</text>
<text x="109.2" y="160.1">ANGULAR:</text>
<text x="121.3" y="165">NAME</text>
<text x="137" y="164.9">SIGNATURE</text>
<text x="154.2" y="164.9">DATE</text>
<text x="207.1" y="164.9">TITLE:</text>
<text x="107.6" y="169.1">DRAWN</text>
<text x="107.9" y="173.3">CHK'D</text>
<text x="107.4" y="177.4">APPV'D</text>
<text x="108.1" y="181.8">MFG</text>
<text x="108.5" y="186">Q.A</text>
<text x="162.6" y="185.5">MATERIAL:</text>
<text x="207" y="185.5">DWG NO.</text>
<text x="162.6" y="198.5">WEIGHT:</text>
<text x="207.1" y="198.6">SCALE:1:2</text>
<text x="251.5" y="198.6">SHEET 1 OF 1</text>
</g>
</svg>
